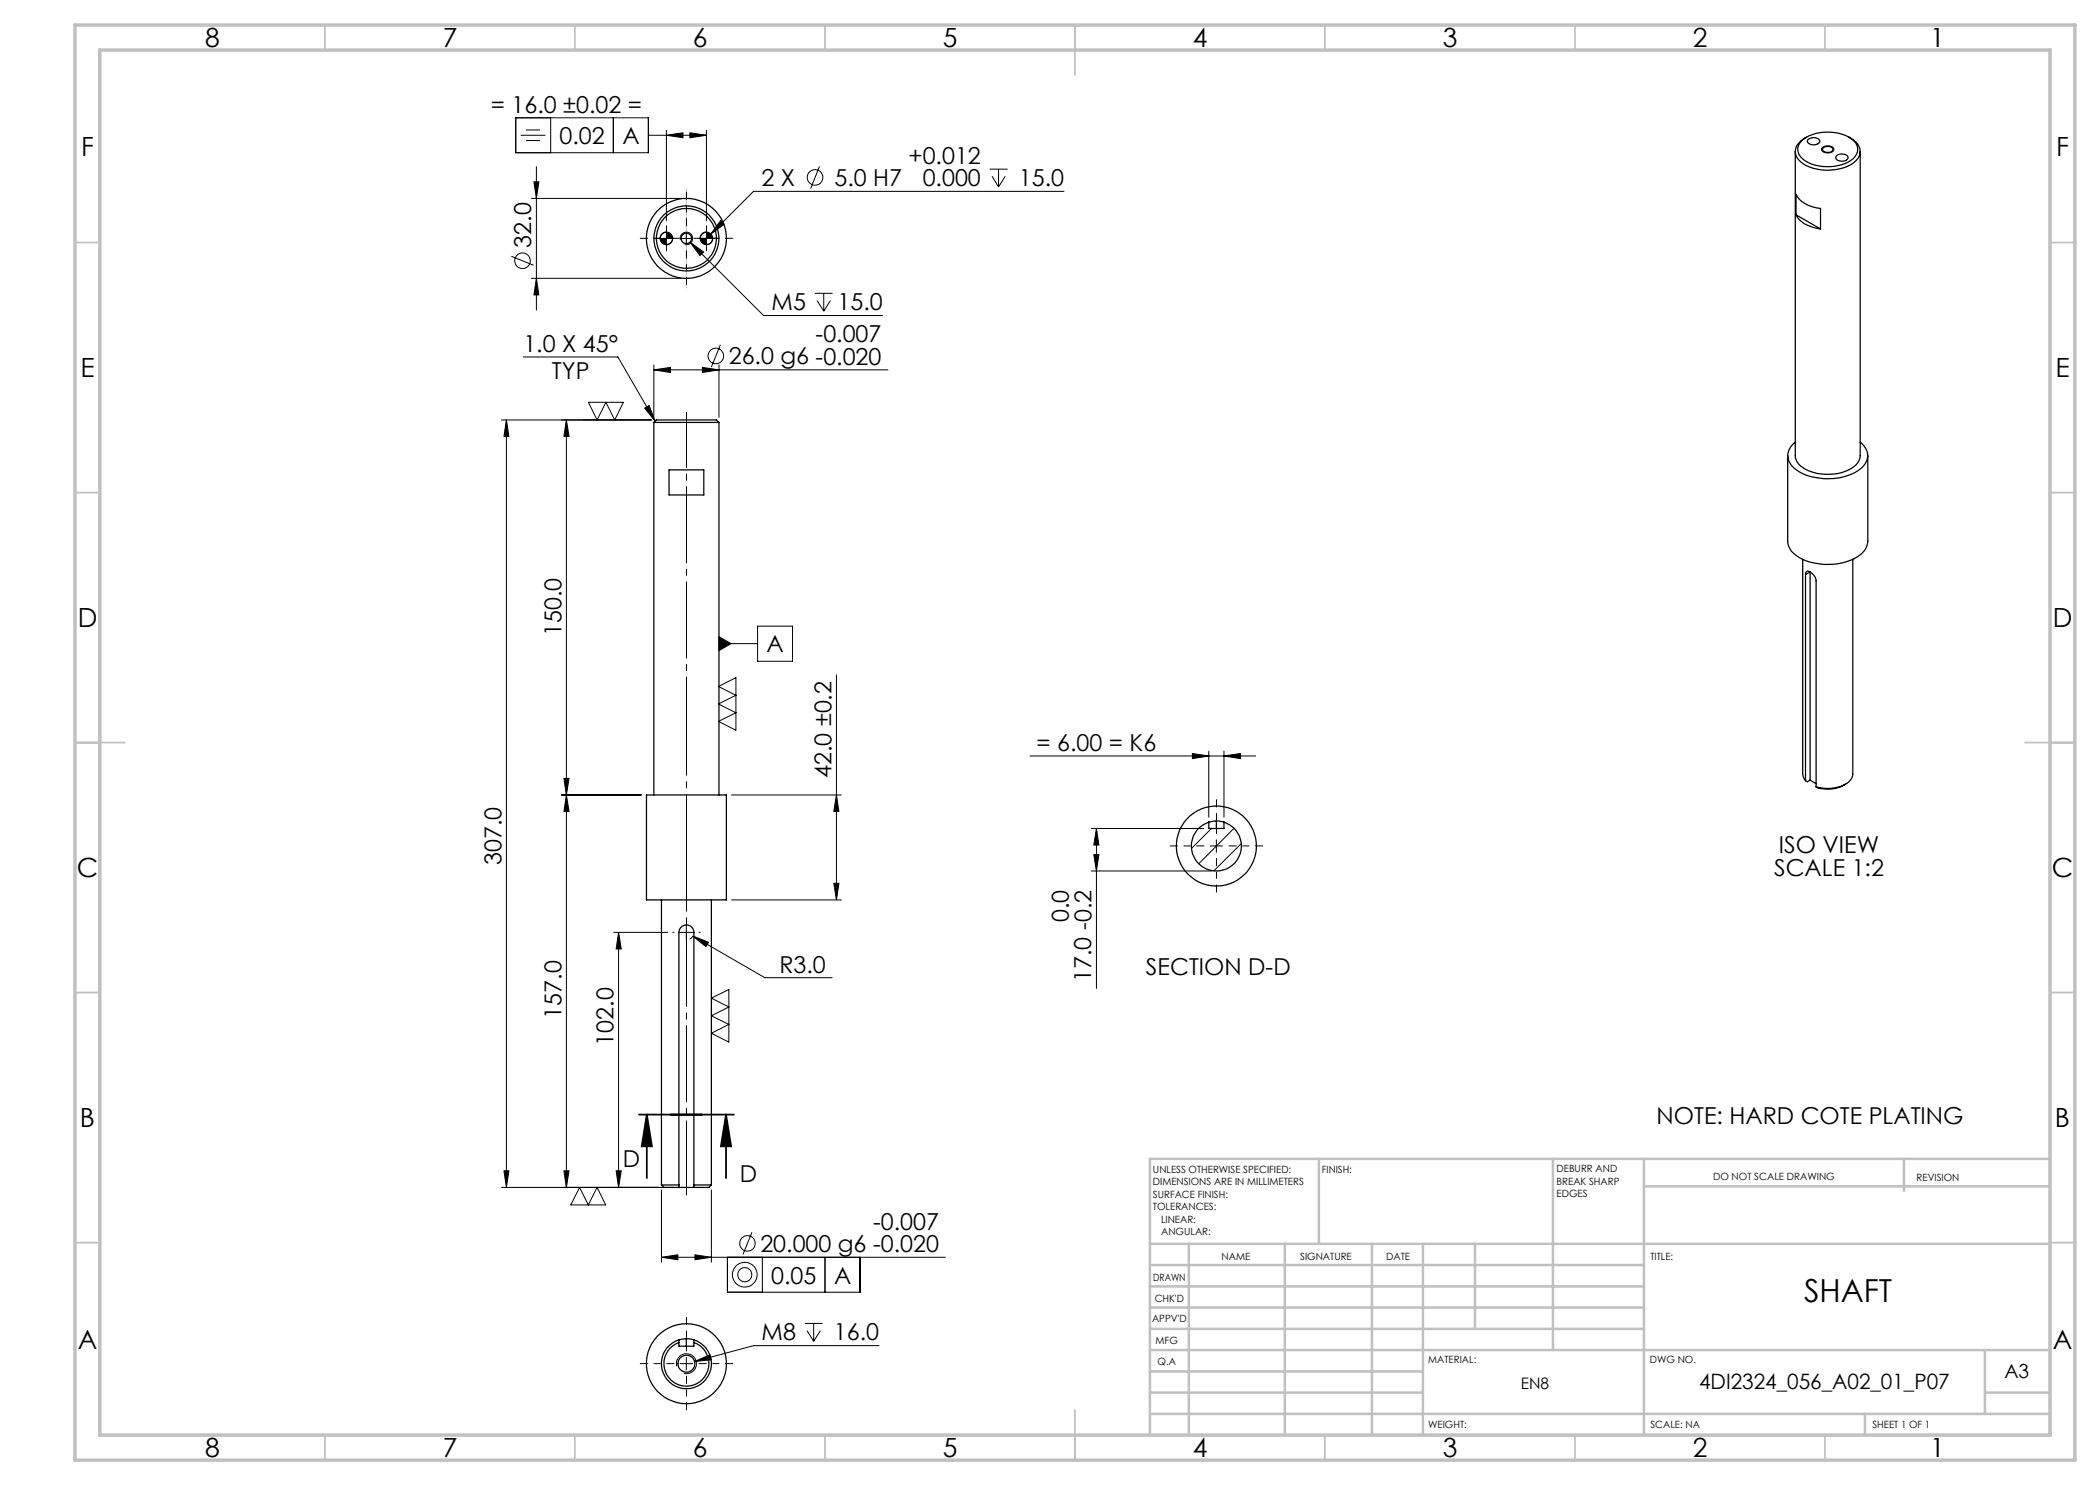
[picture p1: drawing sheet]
<svg xmlns="http://www.w3.org/2000/svg" width="420mm" height="297mm" viewBox="0 0 420 297" stroke-linecap="round" stroke-linejoin="round" font-family="sans-serif">
<g fill="none" stroke="#000" stroke-width=".2">
<path d="M103.2 23.6h26.5v6.9h-26.5zM104.1 27.1h5M105.2 26h2.8M105.2 28.1h2.8M106.3 39.7h30M106.8 36.4h1l-.5 3.3zM107.3 33.3v28.7M110.1 23.6v6.9M122.7 23.6v6.9M129.7 27.1h11.6M133.3 27.1l3.3-.5v.9zM133.3 26.1v18.1"/>
<path d="M138 26.6l3.3 .5-3.3 .4zM141.3 26.1v18.1M163.9 33.3l-1.8 4.4M197.9 33.8h3.6M198.4 35.2l1.3 2.2M199.7 33.8v3.6M201 35.2l-1.3 2.2M212.8 38.3h-62.1l-8.5 8.5M364.3 29.6a1.63 1.63 0 0 1 2.5 .2 1.03 1.03 0 0 1-1.4 .8l-.8-.3a.51 .51 0 0 1-.3-.7zM102.3 51.3l4.4 1.8M106.3 55.7h30M107.3 55.7l.5 3.3h-1z"/>
<path d="M132.4 46.8l.4-.3 .5-.1v2.5a1.21 1.21 0 0 0 1.2-1.2h-2.5l.1-.5zM136 47.7h2.5M136.1 48a1.26 1.26 0 0 1 1.1-1.6 1.26 1.26 0 0 1 1.3 1.4 1.26 1.26 0 0 1-1.6 1.1M137.3 46.4v2.5M138 48.4l2.7 2-.7 .7zM138 48.4l14.7 14.7h23.8M140.5 46.7l.8-.3v2.5a1.21 1.21 0 0 0 1.2-1.2h-2.5l.1-.5zM144.1 44.1l.8 .7-2.7 2zM163 58.7h3.5M164.7 58.7v3.5M104.7 71.4h18.9l7.4 12.8M130.8 74l3.3-.5v1z"/>
<path d="M130.8 73v10.5M130.8 74h46.8M140.5 73.5l3.3 .5-3.3 .5zM143.8 73v10.5M144.1 69l-1.8 4.4M163.4 60.1l1.3 2.1M166.1 60.1l-1.4 2.1M101.3 84v153.5M101.3 84l.5 3.3h-1zM113.3 84l.5 3.3h-1zM113.3 84v153.5M117.7 80.5h7l-1.8 3.5-1.7-3.5-1.8 3.5z"/>
<path d="M128.9 81.6l.9-.5 1.2 3.1zM130.3 84h-30M143.7 137.3l3.5-1.8v10.5l-3.5-1.7 3.5-1.7-3.5-1.8 3.5-1.7zM143.8 128.7h7.7M143.8 127.3l2.4 1.4-2.4 1.4zM151.5 125.2h7v7.1h-7zM167.3 135v45M112.3 159h16M112.8 155.7h1l-.5 3.3zM113.3 159l.5 3.3h-1zM146.3 159h22M167.3 159l.5 3.3h-1z"/>
<path d="M206 151.2h45.1M238.5 150.7l3.3 .5-3.3 .5zM241.8 150.2v13.2M244.8 151.2l3.3-.5v1zM244.8 150.2v13.2M146.3 180h22M166.8 176.7h1l-.5 3.3zM218.3 174.2h24M218.3 165.7h22.5M218.8 170.9h1l-.5 3.3zM219.3 165.7l.5 3.3h-1zM219.3 165.7v32"/>
<path d="M242 169.2h2.5M242.3 165.7l-4 4M243.3 168v2.5M246.8 165.7l-7.1 7.1M248.2 168.7l-5.4 5.5M122.7 186.5h10.8M123.7 186.5v51M123.7 186.5l.5 3.3h-1zM136 186.5h2.5M137.3 185.2v2.5M138.5 187.3l-.6 .5M138.6 187.2l3.1 1.3-.5 .8z"/>
<path d="M138.6 187.2l14.4 8.3h13.4M142.3 199.6l3.5-1.7v10.5l-3.5-1.7 3.5-1.8-3.5-1.7 3.5-1.8zM100.8 234.2h1l-.5 3.3zM112.8 234.2h1l-.5 3.3zM115.9 237.5l1.8 3.5 1.7-3.5 1.7 3.5h-6.9zM123.2 234.2h1l-.5 3.3zM132.3 238v14.4M134.8 237.5h-34.5M142.3 238v14.4M132.3 251.5l3.3-.5v1zM132.3 251.5h56.8M139 251l3.3 .5-3.3 .5z"/>
<path d="M145.5 251.5v6.9h26.5v-6.9M150.4 246.4l-1.8 4.5M152.5 251.5v6.9M165 251.5v6.9M135.4 273.3a2 2 0 0 1 1.7-2.6 2 2 0 0 1 2.2 2.2 2 2 0 0 1-2.5 1.8M136 272.7h2.5M137.3 271.5v2.5M138.9 272.3l3.1-1.3 .2 1zM161 264.7h3.5M161.4 266.1l1.3 2.1M162.7 264.7v3.5M164.1 266.1l-1.4 2.1"/>
<path d="M175.8 269.1h-25.1l-11.8 3.2"/>
<circle cx="163" cy="35.5" r="1.55"/>
<circle cx="104.5" cy="52.1" r="1.56"/>
<circle cx="143.2" cy="71.2" r="1.56"/>
<circle cx="148.9" cy="254.9" r="1.41"/>
<circle cx="148.9" cy="254.9" r="2.47"/>
<circle cx="149.5" cy="248.7" r="1.56"/>
</g>
<path d="M127.8 222.9h19M129.4 222.9l1 6.4h-2.1zM129.4 222.9v12.7M145.2 222.9l1 6.4h-2zM145.2 222.9v12.7" fill="none" stroke="#000" stroke-width=".35"/>
<path d="M132 47.7h-1.2M133.3 46.4v-1.2M133.3 48.9v1.3M134.5 47.7h1.3M140 47.7h-1.2M141.3 46.4v-1.2M141.3 48.9v1.3M142.5 47.7h1.3M134.8 186.5h-.3M137.3 184v-.3M137.3 189v.2M139.8 186.5h.2" fill="none" stroke="#000" stroke-width=".2" stroke-dasharray="15.2 1.3 1.3 1.3"/>
<path d="M134.8 47.7h-6.8M137.3 45.2v-6.8M137.3 50.2v6.7M139.8 47.7h6.7M240.8 169.2h-6.8M243.3 166.7v-6.8M243.3 171.7v6.7M245.8 169.2h6.7M134.8 272.7h-6.8M137.3 270.2v-6.7M137.3 275.2v6.8M139.8 272.7h6.7" fill="none" stroke="#000" stroke-width=".2" stroke-dasharray="15.2 1.3 1.3 1.3" stroke-dashoffset="13.8"/>
<path d="M137.3 146.5v-64" fill="none" stroke="#000" stroke-width=".2" stroke-dasharray="15.2 1.3 1.3 1.3" stroke-dashoffset="4.2"/>
<path d="M137.3 239v-71.5" fill="none" stroke="#000" stroke-width=".2" stroke-dasharray="15.2 1.3 1.3 1.3" stroke-dashoffset=".4"/>
<path d="M137.3 167.5v-21" fill="none" stroke="#000" stroke-width=".2" stroke-dasharray="15.2 1.3 1.3 1.3" stroke-dashoffset="6.6"/>
<path d="M137.3 37.7v19.9" fill="none" stroke="#c0c0c0" stroke-width=".2"/>
<g fill="none" stroke="#c0c0c0" stroke-width=".35">
<path d="M65 5v5M115 5v5M165 5v5M215 5v10M265 5v5M315 5v5M365 5v5M15 48.5h5M410 48.5h5M15 98.5h5M410 98.5h5M15 148.5h10"/>
<path d="M405 148.5h10M15 198.5h5M410 198.5h5M15 248.5h5M410 248.5h5M65 287v5M115 287v5M165 287v5M215 282v10M265 287v5M315 287v5M365 287v5"/>
</g>
<g fill="none" stroke="#c0c0c0" stroke-width=".5">
<path d="M263.8 231.8v17M310.6 231.8v38.2M328.8 231.8v55.2M328.8 237.3h81.2M380.8 231.8v6.4M410 231.8h-180v55.2M230 248.8h180M230 257.3h98.8M230 253h98.8M237.8 248.8v38.2M257 248.8v38.2M274.4 248.8v38.2"/>
<path d="M284.6 248.8v38.2M295 248.8v17M230 265.8h98.8M230 261.5h98.8M230 278.5h54.6M230 274.3h54.6M230 270h180M397 278.5h13M397 270v12.8M230 282.8h180M373 282.8v4.2"/>
</g>
<path d="M15 5h400v287h-400zM20 10h390v277h-390z" fill="none" stroke="#c0c0c0" stroke-width=".7"/>
<g fill="#000">
<path d="M143.8 127.3l2.4 1.4-2.4 1.4z"/>
<path d="M106.8 36.4h1l-.5 3.3zM107.3 55.7l.5 3.3h-1z"/>
<path d="M140 47.7a1.26 1.26 0 0 0 1.3 1.2v-1.2zM141.3 46.4v1.3h1.2a1.26 1.26 0 0 0-1.2-1.3zM132 47.7a1.21 1.21 0 0 0 1.3 1.2v-1.2zM133.3 46.4v1.3h1.2a1.26 1.26 0 0 0-1.2-1.3z"/>
<path d="M130.8 74l3.3-.5v1zM140.5 73.5l3.3 .5-3.3 .5z"/>
<path d="M101.3 84l.5 3.3h-1zM100.8 234.2h1l-.5 3.3zM123.7 186.5l.5 3.3h-1zM123.2 234.2h1l-.5 3.3z"/>
<path d="M112.8 155.7h1l-.5 3.3zM113.3 84l.5 3.3h-1zM166.8 176.7h1l-.5 3.3zM167.3 159l.5 3.3h-1zM112.8 234.2h1l-.5 3.3zM113.3 159l.5 3.3h-1z"/>
<path d="M238.5 150.7l3.3 .5-3.3 .5zM244.8 151.2l3.3-.5v1z"/>
<path d="M218.8 170.9h1l-.5 3.3zM219.3 165.7l.5 3.3h-1z"/>
<path d="M145.2 222.9l1 6.4h-2zM129.4 222.9l1 6.4h-2.1z"/>
<path d="M132.3 251.5l3.3-.5v1zM139 251l3.3 .5-3.3 .5zM138.6 187.2l2.6 2.1 .5-.8zM128.9 81.6l.9-.5 1.2 3.1zM133.3 27.1l3.3-.5v.9zM138 26.6l3.3 .5-3.3 .4zM144.1 44.1l-1.9 2.7 2.7-2zM138 48.4l2 2.7 .7-.7zM138.9 272.3l3.3-.3-.2-1z"/>
</g>
<g fill="none" stroke="#000" stroke-width=".25">
<path d="M359.1 30.3v60.8a3.3 3.3 0 0 0 2.1 2.8 9.6 9.6 0 0 0 10.1-1 2.63 2.63 0 0 0 .7-1.8v-60.8M360.2 28.3a8.6 8.6 0 0 1 10.6-.1 2.36 2.36 0 0 1-.6 3.9 9 9 0 0 1-9.7-.3 2.31 2.31 0 0 1-.3-3.5zM361.3 27.4a3.2 3.2 0 0 0-2.1 3.7 5.8 5.8 0 0 0 5 2.9 8.8 8.8 0 0 0 7.1-1.9 2.53 2.53 0 0 0-.6-4.1l-.9-.6M361.5 28a1.57 1.57 0 0 1 2.5 .2 1.43 1.43 0 0 1-2.3 .4l-.2-.4zM364.5 29.7a1.37 1.37 0 0 1 2.1 .1 .91 .91 0 0 1-1.3 .7 .73 .73 0 0 1-.8-.8zM367.4 31.1a1.62 1.62 0 0 1 2.2 .3 1.36 1.36 0 0 1-2.3 .5 .5 .5 0 0 1 .1-.8zM359.2 43v-4.1a5.9 5.9 0 0 0 4.9 2.8v4.1M359.2 43a5.9 5.9 0 0 0 4.9 2.8M359.2 43l4.9 2.8M130.8 84.5h13M130.8 84.5l.5-.5h12l.5 .5M130.8 84.5v74.5"/>
<path d="M133.8 94h7v5h-7zM143.8 84.5v74.5M357.5 91.1v17.2a4 4 0 0 0 2.4 3.2 12.2 12.2 0 0 0 12.2-.6 3.5 3.5 0 0 0 1.5-2.6v-17.2M359.1 88.4a3.2 3.2 0 0 0 .2 5.6 12 12 0 0 0 12.8-.2 3.1 3.1 0 0 0-.1-5.4M360.5 111.9v43l.6 1.2M361.1 114.9v41.2M362 114.4a2.4 2.4 0 0 1 1.2 1.7v41.3M362 114.4a.51 .51 0 0 0-.9 .1v.4M362 114.4l-.9 .5M362 114.4v41.6M370.6 111.9v42.9a3.3 3.3 0 0 1-3 2.6l-2.2 .3-2.2-.3M129.3 159h16v21h-16z"/>
<path d="M362 156l1.2 .7M362 156l-.5 .3-.4-.2M369.1 156.8a6.5 6.5 0 0 1-5.9 .6M132.3 180v57M142.3 180v57M241.8 164.4a5 5 0 0 0-2.6 7.7 5 5 0 0 0 8.1 0 5 5 0 0 0-2.5-7.7M241.8 164.4v1.3h3v-1.3M243.3 164.2l1.5 .2M243.3 164.2l-1.5 .2M243.3 164.2v1.5M132.3 237h3.5M132.3 237l.5 .5h3"/>
<path d="M135.8 237.5v-51a1.5 1.5 0 0 1 1.5-1.5 1.5 1.5 0 0 1 1.5 1.5v51M135.8 237.5h3M138.8 237h3.5M142.3 237l-.5 .5h-3M135.8 268a5 5 0 0 0-2.6 7.7 5 5 0 0 0 8.1 0 5 5 0 0 0-2.5-7.7M135.8 268.5a4.5 4.5 0 0 0-2.1 6.9 4.5 4.5 0 0 0 7.2 0 4.5 4.5 0 0 0-2.1-6.9M135.8 268v1.2h3v-1.2M137.3 267.8l1.5 .2M137.3 267.8l-1.5 .2M137.3 267.8v1.4"/>
<circle cx="133.3" cy="47.7" r="1.24"/>
<circle cx="137.3" cy="47.7" r="1.06"/>
<circle cx="137.3" cy="47.7" r="6"/>
<circle cx="137.3" cy="47.7" r="6.5"/>
<circle cx="137.3" cy="47.7" r="8"/>
<circle cx="141.3" cy="47.7" r="1.24"/>
<circle cx="243.3" cy="169.2" r="8"/>
<circle cx="137.3" cy="272.7" r="1.7"/>
<circle cx="137.3" cy="272.7" r="8"/>
</g>
<text font-size="6.3" x="360.8" y="260.4">SHAFT</text>
<g font-size="5.3">
<text x="41" y="9.5">8</text>
<text x="88.5" y="9.5">7</text>
<text x="138.5" y="9.5">6</text>
<text x="188.5" y="9.5">5</text>
<text x="238.5" y="9.5">4</text>
<text x="288.5" y="9.5">3</text>
<text x="338.5" y="9.5">2</text>
<text x="386" y="9.5">1</text>
<text x="16.2" y="31.3">F</text>
<text x="411.2" y="31.3">F</text>
<text x="16.1" y="75.5">E</text>
<text x="411.1" y="75.5">E</text>
<text x="15.5" y="125.5">D</text>
<text x="410.5" y="125.5">D</text>
<text x="15.4" y="175.5">C</text>
<text x="410.4" y="175.5">C</text>
<text x="16" y="225.5">B</text>
<text x="411" y="225.5">B</text>
<text x="15.5" y="269.8">A</text>
<text x="410.5" y="269.8">A</text>
<text x="41" y="291.5">8</text>
<text x="88.5" y="291.5">7</text>
<text x="138.5" y="291.5">6</text>
<text x="188.5" y="291.5">5</text>
<text x="238.5" y="291.5">4</text>
<text x="288.5" y="291.5">3</text>
<text x="338.5" y="291.5">2</text>
<text x="386" y="291.5">1</text>
</g>
<g font-size="4.7">
<text x="98.2" y="22.5">= 16.0 ±0.02 =</text>
<text x="111.9" y="28.8">0.02</text>
<text x="124.5" y="28.8">A</text>
<text x="181.7" y="32.7">+0.012</text>
<text x="152.3" y="37.2">2 X</text>
<text x="166.9" y="37.2">5.0 H7</text>
<text x="184.5" y="37.2">0.000</text>
<text x="203.8" y="37.2">15.0</text>
<text x="106.2" y="49.6" transform="rotate(-90 106.2 49.6)">32.0</text>
<text x="154.3" y="62">M5</text>
<text x="167.5" y="62">15.0</text>
<text x="104.7" y="70.3">1.0 X 45°</text>
<text x="163.1" y="68.4">-0.007</text>
<text x="110.4" y="75.9">TYP</text>
<text x="145.8" y="72.9">26.0 g6 -0.020</text>
<text x="112.3" y="127.2" transform="rotate(-90 112.3 127.2)">150.0</text>
<text x="153.3" y="130.5">A</text>
<text x="166.3" y="155.6" transform="rotate(-90 166.3 155.6)">42.0 ±0.2</text>
<text x="207.3" y="150.2">= 6.00 = K6</text>
<text x="100.3" y="173" transform="rotate(-90 100.3 173)">307.0</text>
<text x="355.8" y="170.7">ISO VIEW</text>
<text x="354.8" y="175.2">SCALE 1:2</text>
<text x="213.8" y="184.5" transform="rotate(-90 213.8 184.5)">0.0</text>
<text x="155.9" y="194.5">R3.0</text>
<text x="218.2" y="196.4" transform="rotate(-90 218.2 196.4)">17.0 -0.2</text>
<text x="229.2" y="194.9">SECTION D-D</text>
<text x="112.3" y="203.8" transform="rotate(-90 112.3 203.8)">157.0</text>
<text x="122.7" y="209.1" transform="rotate(-90 122.7 209.1)">102.0</text>
<text x="331.3" y="224.8">NOTE: HARD COTE PLATING</text>
<text x="124.6" y="233.5">D</text>
<text x="147.9" y="236.4">D</text>
<text x="174.6" y="245.9">-0.007</text>
<text x="152.1" y="250.4">20.000 g6 -0.020</text>
<text x="154.2" y="256.7">0.05</text>
<text x="166.8" y="256.7">A</text>
<text x="152.3" y="268.1">M8</text>
<text x="166.8" y="268.1">16.0</text>
</g>
<text font-size="4.2" x="339.8" y="277.9">4DI2324_056_A02_01_P07</text>
<text font-size="3.9" x="400.9" y="275.5">A3</text>
<text font-size="3.2" x="304.2" y="277.9">EN8</text>
<g font-size="2">
<text x="230.6" y="234.6">UNLESS OTHERWISE SPECIFIED:</text>
<text x="230.6" y="237.1">DIMENSIONS ARE IN MILLIMETERS</text>
<text x="230.6" y="239.6">SURFACE FINISH:</text>
<text x="264.4" y="234.6">FINISH:</text>
<text x="311.3" y="234.5">DEBURR AND</text>
<text x="311.3" y="237">BREAK SHARP</text>
<text x="311.3" y="239.5">EDGES</text>
<text x="342.6" y="236">DO NOT SCALE DRAWING</text>
<text x="383.3" y="236.2">REVISION</text>
<text x="230.6" y="242.1">TOLERANCES:</text>
<text x="232.2" y="244.6">LINEAR:</text>
<text x="232.2" y="247.1">ANGULAR:</text>
<text x="244.3" y="252">NAME</text>
<text x="260" y="251.9">SIGNATURE</text>
<text x="277.2" y="251.9">DATE</text>
<text x="330.1" y="251.9">TITLE:</text>
<text x="230.6" y="256.1">DRAWN</text>
<text x="230.9" y="260.3">CHK'D</text>
<text x="230.4" y="264.4">APPV'D</text>
<text x="231.1" y="268.8">MFG</text>
<text x="231.5" y="273">Q.A</text>
<text x="285.6" y="272.5">MATERIAL:</text>
<text x="330" y="272.5">DWG NO.</text>
<text x="285.6" y="285.5">WEIGHT:</text>
<text x="330.1" y="285.6">SCALE: NA</text>
<text x="374.5" y="285.6">SHEET 1 OF 1</text>
</g>
</svg>
